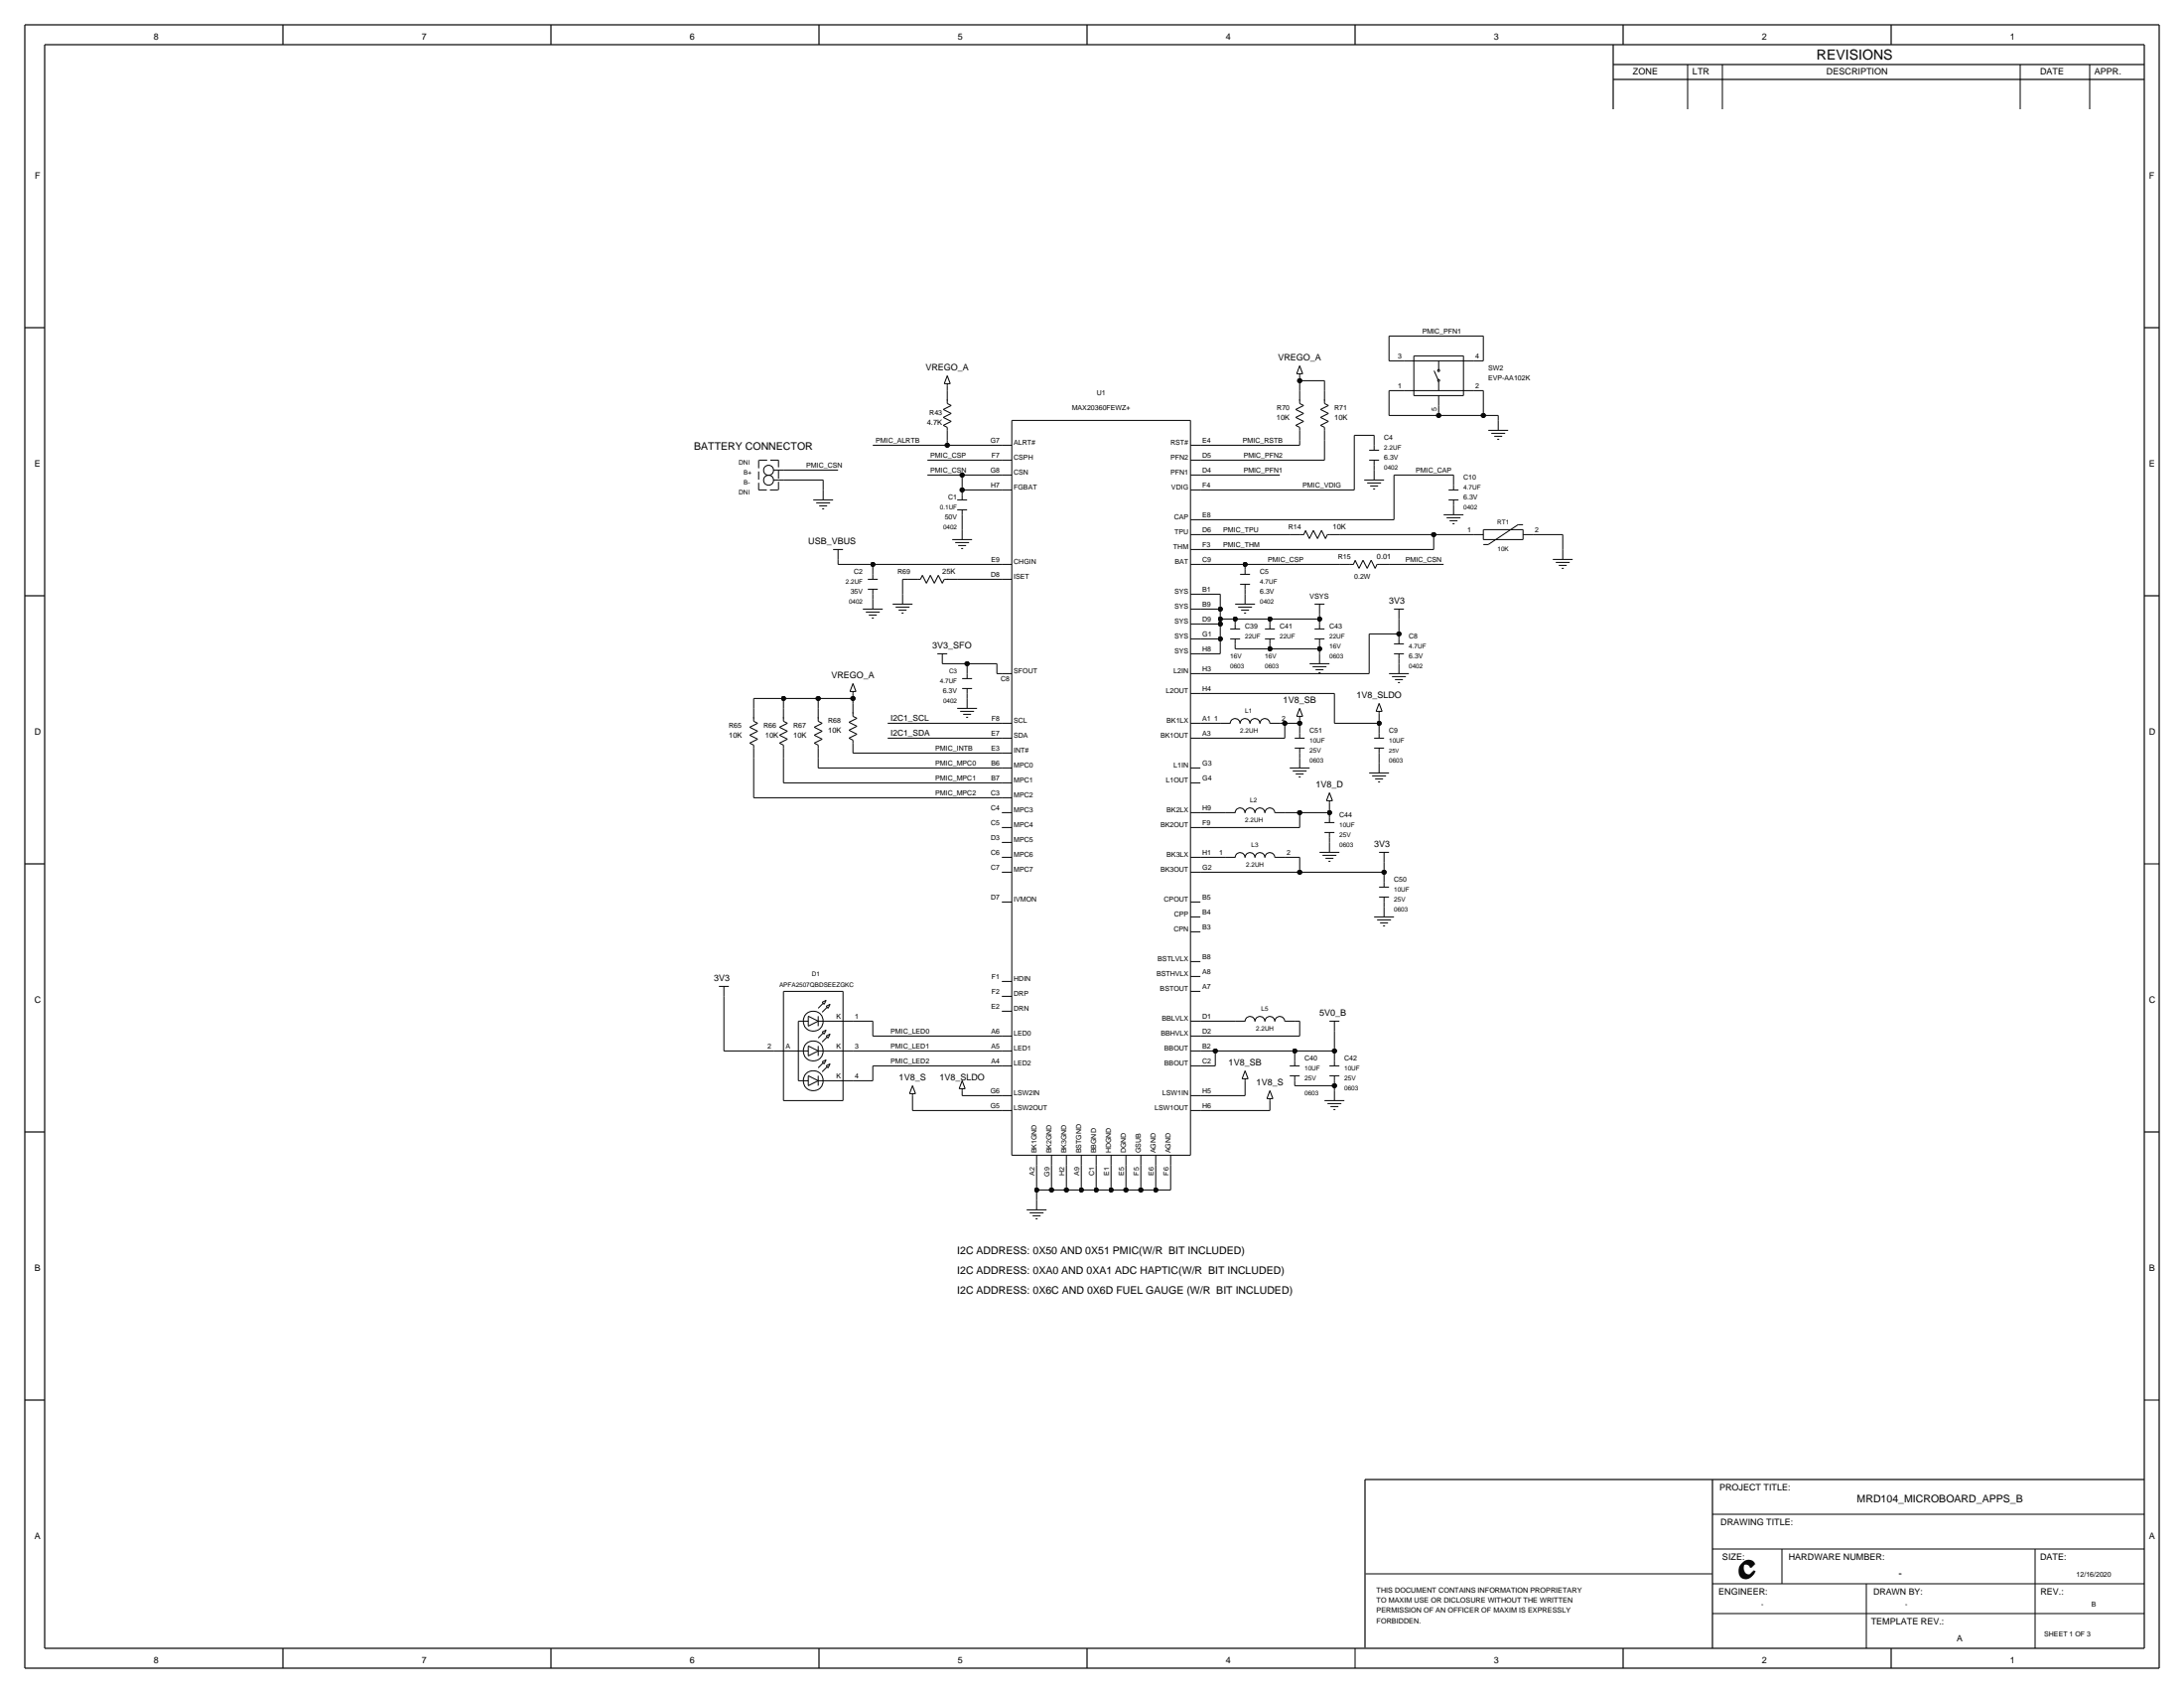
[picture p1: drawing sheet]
<svg xmlns="http://www.w3.org/2000/svg" width="559mm" height="433mm" viewBox="0 0 559 433" stroke-linecap="round" stroke-linejoin="round" font-family="sans-serif">
<g fill="none" stroke="#000" stroke-width=".25">
<path d="M431.8 16.5v11.4zM440.7 16.5v11.4zM516.9 16.5v11.4zM534.7 16.5v11.4zM241.6 98.1h1.5zM242.4 98.7v1.2zM242.4 98.1v.6zM242.4 96.1l.7 2zM242.4 96.1l-.8 2zM242.4 99.9v2.6zM331.8 95.6h1.5zM332.5 97.4h6.4z"/>
<path d="M332.5 97.4v2.5zM332.5 96.1v1.3zM332.5 95.6v.5zM332.5 93.6l.8 2zM332.5 93.6l-.7 2zM332.5 99.9v2.6zM338.9 97.4v2.5zM338.9 99.9v2.6zM355.4 86h24.1zM355.4 86v6.3zM355.4 92.3h3.8zM355.4 99.9h3.8z"/>
<path d="M355.4 99.9v6.4zM359.2 92.3h2.5zM359.2 99.9h2.5zM361.7 91v10.2zM361.7 91h12.7zM361.7 92.3h12.7zM361.7 99.9h12.7zM366.9 94.8l1 2.3zM367.9 97.2h.4v.3h-.4zM367.9 94.6h.4v.4h-.4zM368.1 97.6v2.3zM368.1 92.3v2.2z"/>
<path d="M374.4 92.3h2.6zM374.4 99.9h2.6zM374.4 91v10.2zM377 92.3h2.5zM377 99.9h2.5zM379.5 86v6.3zM379.5 99.9v6.4zM223.3 113.9h19.1zM237.3 117.7h19zM241.4 108.8l1 .5zM241.4 108.8l2-1zM241.4 106.8l2 1z"/>
<path d="M241.4 106.8l2-1zM241.4 104.7l2 1.1zM241.4 104.7l2-1zM242.4 112.6v1.3zM242.4 113.9h13.9zM242.4 110.1v2.5zM242.4 102.2v1zM242.4 109.3v.8zM242.4 103.2l1 .5zM256.3 113.9h2.6zM256.3 117.7h2.6zM258.9 107.5h45.7z"/>
<path d="M258.9 107.5v188zM304.6 113.9h2.5zM304.6 117.7h2.5zM304.6 107.5v188zM307.1 113.9h25.4zM307.1 117.7h31.8zM331.5 108.8l1 .5zM331.5 108.8l2.1-1zM331.5 106.8l2.1 1zM331.5 106.8l2.1-1zM331.5 104.7l2.1 1.1zM331.5 104.7l2.1-1z"/>
<path d="M332.5 112.6v1.3zM332.5 110.1v2.5zM332.5 102.2v1zM332.5 109.3v.8zM332.5 103.2l1.1 .5zM337.9 108.8l1 .5zM337.9 108.8l2-1zM337.9 106.8l2 1zM337.9 106.8l2-1zM337.9 104.7l2 1.1zM337.9 104.7l2-1zM338.9 112.6v5.1z"/>
<path d="M338.9 110.1v2.5zM338.9 102.2v1zM338.9 109.3v.8zM338.9 103.2l1 .5zM346.5 111.4h5.1zM346.5 111.4v13.9zM350.3 117.7h2.6zM350.3 115.2h2.6zM351.6 111.4v2.5zM351.6 119v1.2zM351.6 113.9v1.3zM351.6 117.7v1.3z"/>
<path d="M355.4 106.3h12.7zM361.7 101.2h12.7zM368.1 106.3h11.4zM368.1 103.7v2.6zM368.1 101.2v2.5zM379.5 106.3h3.8zM380.8 110.1h5.1zM381.6 110.8h3.5zM382.3 111.6h2.1zM383.1 112.4h.5zM383.3 106.3v1.2zM383.3 107.5v2.6z"/>
<path d="M197.9 122.8h2.6zM197.9 120.2h2.6zM200.5 120.2h13.9zM200.5 122.8h10.1zM208.1 127.9h5.1zM208.8 128.6h3.6zM209.6 129.4h2zM210.4 130.1h.5zM210.6 122.8v2.5zM210.6 125.3v2.6zM237.3 121.5h8.9zM243.6 138h5.1z"/>
<path d="M244.4 138.8h3.6zM244.9 130.4h2.5zM244.9 127.9h2.5zM245.2 139.5h2zM246.2 125.3h10.1zM246.2 121.5v3.8zM246.2 125.3v1.3zM246.2 121.5h10.1zM246.2 131.7v3.8zM246.2 135.5v2.5zM246.2 126.6v1.3zM246.2 130.4v1.3z"/>
<path d="M256.3 125.3h2.6zM256.3 121.5h2.6zM304.6 136.8h2.5zM304.6 121.5h2.5zM304.6 132.9h2.5zM304.6 125.3h2.5zM307.1 125.3h39.4zM307.1 136.8h22.9zM307.1 121.5h20.4zM307.1 132.9h49.6zM330 136.8h2.5zM332.5 136.8h1.1z"/>
<path d="M334 135.7l1 2.1zM334.1 135.7l-.5 1.1zM336 135.7l1.1 2.1zM336 135.7l-1 2.1zM338.1 135.7l1 2.1zM338.1 135.7l-1 2.1zM339.6 136.8h.6zM339.6 136.7l-.5 1.1zM340.2 136.8h2.5zM342.7 136.8h24.1zM349 122.8h5.1zM349.8 123.5h3.6z"/>
<path d="M350.6 124.3h2zM351.3 125.1h.5zM351.6 120.2v2.6zM356.7 121.5v11.4zM356.7 121.5h15.2zM366.8 136.8h10.2zM366.8 136.8v3.8zM369.4 131.7h5zM370.1 132.4h3.6zM370.6 127.9h2.6zM370.6 125.3h2.6zM370.9 133.2h2z"/>
<path d="M371.7 134h.5zM371.9 121.5v2.6zM371.9 129.1v2.6zM371.9 124.1v1.2zM371.9 127.9v1.2zM377 136.8h2.5zM379.5 139.3h1.3zM379.5 135.5v2.5zM379.5 135.5h10.2zM379.5 138h10.2zM380.8 139.3l7.6-5.1zM388.4 134.2h1.3z"/>
<path d="M389.7 136.8h2.5zM389.7 135.5v2.5zM392.2 136.8h7.6zM399.8 136.8v3.8zM213.2 140.6h2.5zM214.4 144.4h8.9zM214.4 143.1v1.3zM214.4 140.6v2.5zM220.8 155.8h5.1zM221.5 156.6h3.6zM222 150.7h2.6zM222 148.2h2.6z"/>
<path d="M222.3 157.3h2zM223.1 158.1h.5zM223.3 144.4h33zM223.3 144.4v2.5zM223.3 152v1.3zM223.3 153.3v2.5zM223.3 146.9v1.3zM223.3 150.7v1.3zM228.4 154.5h5.1zM229.2 155.3h3.5zM229.9 156.1h2.1zM230.7 156.8h.5z"/>
<path d="M230.9 148.2h1.3zM230.9 148.2v3.8zM230.9 152v2.5zM232.2 148.2h2.5zM234.7 148.2h.8zM236 147.2l-.5 1zM236 147.2l1 2zM238 147.2l-1 2zM238 147.2l1.1 2zM240.1 147.2l-1 2zM240.1 147.2l1 2zM241.6 148.2h1z"/>
<path d="M241.6 148.2l-.5 1zM242.4 148.2h2.5zM244.9 148.2h11.4zM245.9 140.3h.5zM256.3 148.2h2.6zM256.3 144.4h2.6zM304.6 140.6h2.5zM304.6 144.4h2.5zM304.6 159.6h2.5zM304.6 152h2.5zM304.6 155.8h2.5zM307.1 140.6h59.7z"/>
<path d="M307.1 144.4h11.5zM307.1 159.6h5.1zM307.1 155.8h5.1zM307.1 152h5.1zM312.2 159.6v3.8zM312.2 158.3v1.3zM312.2 155.8v2.5zM312.2 158.3h3.8zM312.2 152v3.8zM316 158.3v1.3zM316 158.3h8.9zM316 159.6v1.3z"/>
<path d="M316 154.5h5.1zM316.8 155.3h3.5zM317.3 149.5h2.5zM317.3 146.9h2.5zM317.6 156.1h2zM318.3 156.8h.5zM318.6 144.4h24.1zM318.6 144.4v1.2zM318.6 150.7v1.3zM318.6 152v2.5zM318.6 145.6v1.3zM318.6 149.5v1.2z"/>
<path d="M324.9 158.3v1.3zM324.9 158.3h12.7zM324.9 159.6v1.3zM336.3 154.5h2.6zM337.6 158.3v1.3zM337.6 157.1v1.2zM337.6 159.6v1.3zM337.6 154.5v2.6zM342.7 144.4h2.5zM345.2 144.4h1.1zM346.7 143.3l1 2.1zM346.8 143.4l-.5 1z"/>
<path d="M348.7 143.3l1.1 2.1zM348.7 143.3l-1 2.1zM350.8 143.3l1 2.1zM350.8 143.3l-1 2.1zM352.3 144.4h.6zM352.3 144.3l-.5 1.1zM352.9 144.4h2.5zM355.4 144.4h14zM356.7 155.8h2.5zM357.9 158.3v3.9zM357.9 155.8v2.5zM397.3 143.1h5.1z"/>
<path d="M398.1 143.9h3.5zM398.8 144.6h2.1zM399.6 145.4h.5zM399.8 140.6v2.5zM192.8 178.7v2.5zM192.8 178.7h7.7zM200.5 178.7h8.8zM200.5 178.7v2.5zM209.3 178.7h8.9zM209.3 178.7v2.5zM217.5 176.9h1.5zM218.2 178.7v1.2z"/>
<path d="M218.2 177.4v1.3zM218.2 176.9v.5zM218.2 174.9l.8 2zM218.2 174.9l-.7 2zM218.2 179.9v2.6zM239.8 167.2h2.6zM241.1 169.8h6.3zM241.1 167.2v2.6zM246.2 176.1h2.5zM246.2 173.6h2.5zM247.4 169.8h7.7zM247.4 169.8v2.5z"/>
<path d="M247.4 177.4v1.3zM247.4 178.7v2.5zM247.4 176.1v1.3zM247.4 172.3v1.3zM255.1 172.3h1.2zM255.1 169.8v2.5zM256.3 172.3h2.6zM304.6 167.2h2.5zM304.6 177.4h2.5zM304.6 172.3h2.5zM304.6 163.4h2.5zM307.1 177.4h34.3z"/>
<path d="M307.1 167.2h5.1zM307.1 163.4h5.1zM307.1 172.3h43.2zM312.2 163.4v3.8zM314.8 163.4h2.5zM314.8 160.9h2.5zM316 164.7v1.3zM316 166h8.9zM316 163.4v1.3zM323.6 163.4h2.6zM323.6 160.9h2.6zM324.9 164.7v1.3z"/>
<path d="M324.9 166h12.7zM324.9 163.4v1.3zM335.1 169.8h5.1zM335.8 170.5h3.6zM336.3 163.4h2.6zM336.3 160.9h2.6zM336.6 171.3h2zM337.4 172.1h.5zM337.6 164.7v1.3zM337.6 166v1.2zM337.6 163.4v1.3zM337.6 167.2v2.6z"/>
<path d="M341.4 177.4v7.6zM350.3 162.2v10.1zM350.3 162.2h7.6zM352.9 179.9l.7 2.1zM352.9 179.9l-.8 2.1zM355.4 172.3h5.1zM356.2 173.1h3.5zM356.7 167.2h2.5zM356.7 164.7h2.5zM356.9 173.8h2.1zM357.7 174.6h.5zM357.9 162.2v1.2z"/>
<path d="M357.9 168.5v1.3zM357.9 169.8v2.5zM357.9 163.4v1.3zM357.9 167.2v1.3zM191.8 190.1l1 .5zM191.8 190.1l2.1-1zM191.8 188.1l2.1 1zM191.8 188.1l2.1-1.1zM191.8 186l2.1 1zM191.8 186l2.1-1zM192.8 193.9v10.2zM192.8 191.4v2.5z"/>
<path d="M192.8 181.2v2.5zM192.8 183.5v1zM192.8 190.6v.8zM192.8 184.5l1.1 .5zM199.4 190.1l1.1 .5zM199.4 190.1l2.1-1zM199.4 188.1l2.1 1zM199.4 188.1l2.1-1.1zM199.4 186l2.1 1zM199.4 186l2.1-1zM200.5 193.9v6.4zM200.5 191.4v2.5z"/>
<path d="M200.5 181.2v2.5zM200.5 183.5v1zM200.5 190.6v.8zM200.5 184.5l1 .5zM208.3 190.1l1 .5zM208.3 190.1l2.1-1zM208.3 188.1l2.1 1zM208.3 188.1l2.1-1.1zM208.3 186l2.1 1zM208.3 186l2.1-1zM209.3 196.4h47zM209.3 193.9v2.5z"/>
<path d="M209.3 191.4v2.5zM209.3 181.2v2.5zM209.3 183.5v1zM209.3 190.6v.8zM209.3 184.5l1.1 .5zM217.2 188.8l1 .5zM217.2 188.8l2.1-1zM217.2 186.8l2.1 1zM217.2 186.8l2.1-1zM217.2 184.8l2.1 1zM217.2 184.8l2.1-1.1zM218.2 192.6h38.1z"/>
<path d="M218.2 190.1v2.5zM218.2 182.2v1zM218.2 189.3v.8zM218.2 183.2l1.1 .5zM227.1 185h29.2zM227.1 188.8h29.2zM244.9 181.2h5.1zM245.7 182h3.5zM246.4 182.7h2.1zM247.2 183.5h.5zM256.3 188.8h2.6zM256.3 185h2.6z"/>
<path d="M256.3 196.4h2.6zM256.3 192.6h2.6zM304.6 196.4h2.5zM304.6 185h2.5zM304.6 188.8h2.5zM307.1 188.8h21.6zM307.1 185h5.1zM312.2 185h2.6zM314.8 185.1a1.24 1.24 0 0 1 1.2-1.3 1.24 1.24 0 0 1 1.2 1.3M317.3 185.1a1.24 1.24 0 0 1 1.2-1.3 1.24 1.24 0 0 1 1.3 1.3M319.8 185.1a1.24 1.24 0 0 1 1.3-1.3 1.24 1.24 0 0 1 1.2 1.3M322.4 185.1a1.24 1.24 0 0 1 1.2-1.3 1.24 1.24 0 0 1 1.3 1.3"/>
<path d="M324.9 185h2.6zM327.5 185h1.2zM328.7 185v3.8zM328.7 185h3.8zM330 196.4h5.1zM330.8 197.2h3.5zM331.3 191.4h2.5zM331.3 188.8h2.5zM331.5 198h2.1zM331.8 183.2h1.5zM332.3 198.7h.5zM332.5 183.7v1.3z"/>
<path d="M332.5 185v2.6zM332.5 192.6v1.3zM332.5 183.2v.5zM332.5 181.2l.8 2zM332.5 181.2l-.7 2zM332.5 193.9v2.5zM332.5 187.6v1.2zM332.5 191.4v1.2zM341.4 185h11.5zM350.3 197.7h5.1zM351.1 198.5h3.5zM351.6 191.4h2.5z"/>
<path d="M351.6 188.8h2.5zM351.8 199.2h2.1zM352.1 182h1.5zM352.6 200h.5zM352.9 182.5v2.5zM352.9 185v2.6zM352.9 192.6v2.6zM352.9 182v.5zM352.9 195.2v2.5zM352.9 187.6v1.2zM352.9 191.4v1.2zM192.8 204.1h63.5z"/>
<path d="M200.5 200.3h55.8zM256.3 207.9h2.6zM256.3 215.5h2.6zM256.3 211.7h2.6zM256.3 200.3h2.6zM256.3 219.3h2.6zM256.3 204.1h2.6zM304.6 207.9h2.5zM304.6 219.3h2.5zM304.6 200.3h2.5zM304.6 211.7h2.5zM307.1 211.7h25.4z"/>
<path d="M307.1 207.9h6.4zM307.1 219.3h6.4zM313.5 219.3h2.5zM313.5 207.9h2.5zM316 219.4a1.24 1.24 0 0 1 1.3-1.3 1.24 1.24 0 0 1 1.2 1.3M316 207.9a1.24 1.24 0 0 1 1.3-1.2 1.24 1.24 0 0 1 1.2 1.2M318.6 219.4a1.24 1.24 0 0 1 1.2-1.3 1.24 1.24 0 0 1 1.3 1.3M318.6 207.9a1.24 1.24 0 0 1 1.2-1.2 1.24 1.24 0 0 1 1.3 1.2M321.1 219.4a1.24 1.24 0 0 1 1.3-1.3 1.24 1.24 0 0 1 1.2 1.3M321.1 207.9a1.24 1.24 0 0 1 1.3-1.2 1.24 1.24 0 0 1 1.2 1.2M323.6 219.4a1.24 1.24 0 0 1 1.3-1.3 1.24 1.24 0 0 1 1.2 1.3M323.6 207.9a1.24 1.24 0 0 1 1.3-1.2 1.24 1.24 0 0 1 1.2 1.2"/>
<path d="M326.2 219.3h2.5zM326.2 207.9h2.5zM328.7 219.3h3.8zM328.7 207.9h3.8zM332.5 219.3v3.8zM332.5 207.9v3.8zM332.5 207.9h7.7zM337.6 218h5.1zM338.4 218.8h3.5zM338.9 213h2.5zM338.9 210.4h2.5zM339.1 219.6h2.1z"/>
<path d="M339.4 204.8h1.5zM340.2 207.9v1.2zM340.2 205.3v2.6zM340.2 214.2v1.3zM340.2 209.1v1.3zM340.2 213v1.2zM340.2 204.8v.5zM340.2 202.8l.7 2zM340.2 202.8l-.8 2zM340.2 215.5v2.5zM352.9 218h2.5zM354.1 218v2.6z"/>
<path d="M256.3 230.7h2.6zM256.3 223.1h2.6zM304.6 230.7h2.5zM304.6 238.4h2.5zM304.6 223.1h2.5zM304.6 234.5h2.5zM307.1 223.1h25.4zM332.5 223.1h21.6zM339.9 220.3h.5zM351.6 234.5h5.1zM352.3 235.3h3.6zM352.9 229.5h2.5z"/>
<path d="M352.9 226.9h2.5zM353.1 236.1h2zM353.9 236.8h.5zM354.1 223.1v2.6zM354.1 220.6v2.5zM354.1 230.7v1.3zM354.1 225.7v1.2zM354.1 229.5v1.2zM354.1 232v2.5zM548.6 221h3.8zM183.9 252.3h2.6zM185.2 254.9v13.9z"/>
<path d="M185.2 252.3v2.6zM200.5 253.6h15.2zM200.5 253.6v27.9zM206.8 259.9l2.5 1.3zM206.8 259.9v2.6zM209.3 259.9v2.6zM210.4 256.4l.5 .5zM210.4 256.4l1-.5zM210.4 258.9l1.2-1.2zM210.6 256.6l-1.3 1.3zM211.4 257.4l.5 .5zM211.4 257.4l1-.5z"/>
<path d="M211.4 255.9l-.5 1zM212.4 256.9l-.5 1zM215.7 253.6v27.9zM256.3 254.9h2.6zM256.3 258.7h2.6zM256.3 251.1h2.6zM304.6 253.6h2.5zM304.6 249.8h2.5zM304.6 246h2.5zM185.2 268.8h12.7zM197.9 268.8h2.6zM200.5 268.8h3.8z"/>
<path d="M204.3 261.2v15.3zM204.3 276.5h2.5zM204.3 268.8h2.5zM204.3 261.2h2.5zM206.8 277.7l2.5-1.2zM206.8 275.2l2.5 1.3zM206.8 275.2v2.5zM206.8 270.1l2.5-1.3zM206.8 267.6l2.5 1.2zM206.8 267.6v2.5zM206.8 262.5l2.5-1.3zM209.3 276.5h6.4z"/>
<path d="M209.3 275.2v2.5zM209.3 273.2l1.3-1.3zM209.3 268.8h6.4zM209.3 267.6v2.5zM209.3 261.2h6.4zM210.4 271.6l.5 .5zM210.4 271.6l1-.5zM210.4 274.2l1.2-1.3zM210.4 264l.5 .5zM210.4 264l1-.5zM210.4 266.5l1.2-1.2zM210.6 264.3l-1.3 1.2z"/>
<path d="M211.4 272.6l.5 .6zM211.4 272.6l1-.5zM211.4 271.1l-.5 1zM211.4 265l.5 .5zM211.4 265l1-.5zM211.4 263.5l-.5 1zM212.4 272.1l-.5 1.1zM212.4 264.5l-.5 1zM215.7 276.5h2.5zM215.7 268.8h2.5zM215.7 261.2h2.5zM218.2 276.5h5.1z"/>
<path d="M218.2 268.8h38.1zM218.2 261.2h5.1zM223.3 272.6h33zM223.3 272.6v3.9zM223.3 265h33zM223.3 261.2v3.8zM232.7 279.8h1.5zM233.5 279.8v.5zM233.5 277.7l.7 2.1zM233.5 277.7l-.8 2.1zM245.4 278.5h1.5zM246.2 279v1.3z"/>
<path d="M246.2 278.5v.5zM246.2 276.5l.7 2zM246.2 276.5l-.8 2zM256.3 268.8h2.6zM256.3 265h2.6zM256.3 272.6h2.6zM304.6 268.8h2.5zM304.6 261.2h2.5zM304.6 272.6h2.5zM304.6 265h2.5zM307.1 268.8h3.8zM307.1 272.6h3.8z"/>
<path d="M307.1 265h25.4zM307.1 261.2h8.9zM310.9 268.8v3.8zM310.9 268.8h20.4zM316 261.2h2.6zM317.8 275.9h1.5zM318.6 276.5v3.8zM318.6 275.9v.6zM318.6 273.9l.7 2zM318.6 273.9l-.8 2zM318.6 261.3a1.24 1.24 0 0 1 1.2-1.3 1.24 1.24 0 0 1 1.3 1.3M321.1 261.3a1.24 1.24 0 0 1 1.3-1.3 1.24 1.24 0 0 1 1.2 1.3"/>
<path d="M323.6 261.3a1.24 1.24 0 0 1 1.3-1.3 1.24 1.24 0 0 1 1.2 1.3M324.9 279l.8 2zM324.9 279l-.7 2zM326.2 261.3a1.24 1.24 0 0 1 1.2-1.3 1.24 1.24 0 0 1 1.3 1.3M328.7 261.2h2.6zM330 275.2h2.5zM330 272.6h2.5zM331.3 268.8v2.6zM331.3 268.8h10.1zM331.3 276.5v1.2zM331.3 277.7h10.1zM331.3 261.2h1.2z"/>
<path d="M331.3 271.4v1.2zM331.3 275.2v1.3zM332.5 261.2v3.8zM340.2 275.2h2.5zM340.2 272.6h2.5zM340.2 261.2h2.5zM341.4 268.8v2.6zM341.4 263.8v5zM341.4 276.5v1.2zM341.4 277.7v1.3zM341.4 271.4v1.2zM341.4 275.2v1.3z"/>
<path d="M341.4 279v2.5zM341.4 261.2v2.6zM200.5 281.5h15.2zM233.5 284.1h22.8zM233.5 280.3v3.8zM246.2 280.3h10.1zM256.3 280.3h2.6zM256.3 284.1h2.6zM258.9 295.5h45.7zM265.2 298v6.4zM265.2 295.5v2.5zM269 298v6.4z"/>
<path d="M269 295.5v2.5zM272.8 298v6.4zM272.8 295.5v2.5zM276.7 298v6.4zM276.7 295.5v2.5zM280.5 298v6.4zM280.5 295.5v2.5zM284.3 298v6.4zM284.3 295.5v2.5zM288.1 298v6.4zM288.1 295.5v2.5zM291.9 298v6.4z"/>
<path d="M291.9 295.5v2.5zM295.7 298v6.4zM295.7 295.5v2.5zM299.5 298v6.4zM299.5 295.5v2.5zM304.6 284.1h2.5zM304.6 280.3h2.5zM307.1 280.3h11.5zM307.1 284.1h17.8zM324.2 281h1.5zM324.9 281.5v2.6zM324.9 281v.5z"/>
<path d="M338.9 281.5h5.1zM339.6 282.3h3.6zM340.4 283.1h2zM341.2 283.8h.5zM262.7 309.5h5.1zM263.4 310.2h3.6zM264.2 311h2zM265 311.8h.5zM265.2 304.4h3.8zM265.2 304.4v2.5zM265.2 306.9v2.6zM269 304.4h3.8z"/>
<path d="M272.8 304.4h3.9zM276.7 304.4h3.8zM280.5 304.4h3.8zM284.3 304.4h3.8zM288.1 304.4h3.8zM291.9 304.4h3.8zM295.7 304.4h3.8zM548.6 358.1h3.8zM438.1 387.3h110.5zM438.1 396.2h110.5zM455.9 396.2v8.9zM520.7 396.2v25.4z"/>
<path d="M349.4 402.6h88.6zM438.1 405.1h110.5zM438.1 412.7h110.5zM477.5 405.1v16.5zM346.7 421.6v5.1z"/>
<circle cx="196.6" cy="120.3" r="1.28"/>
<circle cx="196.6" cy="122.8" r="1.28"/>
<circle cx="208.1" cy="261.2" r="2.56"/>
<circle cx="208.1" cy="268.9" r="2.56"/>
<circle cx="208.1" cy="276.5" r="2.56"/>
</g>
<path d="M194.1 117.7v7.6M199.2 117.7h-5.1M194.1 125.3h5.1M199.2 125.3v-7.6" fill="none" stroke="#000" stroke-width=".25" stroke-dasharray="2.1 .8" stroke-linecap="butt"/>
<g fill="#000" stroke="#000" stroke-width=".25">
<circle cx="332.5" cy="97.4" r=".56"/>
<circle cx="242.4" cy="113.9" r=".56"/>
<circle cx="368.1" cy="106.3" r=".56"/>
<circle cx="379.5" cy="106.3" r=".56"/>
<circle cx="246.2" cy="121.5" r=".56"/>
<circle cx="246.2" cy="125.3" r=".56"/>
<circle cx="366.8" cy="136.8" r=".56"/>
<circle cx="223.3" cy="144.4" r=".56"/>
<circle cx="312.2" cy="158.3" r=".56"/>
<circle cx="312.2" cy="155.8" r=".56"/>
<circle cx="312.2" cy="159.6" r=".56"/>
<circle cx="316" cy="158.3" r=".56"/>
<circle cx="318.6" cy="144.4" r=".56"/>
<circle cx="324.9" cy="158.3" r=".56"/>
<circle cx="337.6" cy="158.3" r=".56"/>
<circle cx="200.5" cy="178.7" r=".56"/>
<circle cx="209.3" cy="178.7" r=".56"/>
<circle cx="218.2" cy="178.7" r=".56"/>
<circle cx="247.4" cy="169.8" r=".56"/>
<circle cx="312.2" cy="163.4" r=".56"/>
<circle cx="324.9" cy="166" r=".56"/>
<circle cx="337.6" cy="166" r=".56"/>
<circle cx="357.9" cy="162.2" r=".56"/>
<circle cx="328.7" cy="185" r=".56"/>
<circle cx="332.5" cy="185" r=".56"/>
<circle cx="352.9" cy="185" r=".56"/>
<circle cx="332.5" cy="207.9" r=".56"/>
<circle cx="340.2" cy="207.9" r=".56"/>
<circle cx="332.5" cy="223.1" r=".56"/>
<circle cx="354.1" cy="223.1" r=".56"/>
<circle cx="310.9" cy="268.8" r=".56"/>
<circle cx="331.3" cy="268.8" r=".56"/>
<circle cx="341.4" cy="277.7" r=".56"/>
<circle cx="341.4" cy="268.8" r=".56"/>
<circle cx="265.2" cy="304.4" r=".56"/>
<circle cx="269" cy="304.4" r=".56"/>
<circle cx="272.8" cy="304.4" r=".56"/>
<circle cx="276.7" cy="304.4" r=".56"/>
<circle cx="280.5" cy="304.4" r=".56"/>
<circle cx="284.3" cy="304.4" r=".56"/>
<circle cx="288.1" cy="304.4" r=".56"/>
<circle cx="291.9" cy="304.4" r=".56"/>
<circle cx="295.7" cy="304.4" r=".56"/>
</g>
<g fill="none" stroke="#000" stroke-width=".3">
<path d="M6.3 6.4h546.1zM6.3 6.4v420.3zM11.4 11.4h537.2zM11.4 11.4v410.2zM72.4 6.4v5zM141 6.4v5zM209.5 6.4v5zM278.1 6.4v5zM346.7 6.4v5zM412.7 16.5h135.9zM412.7 11.4v16.5zM415.3 6.4v5z"/>
<path d="M483.9 6.4v5zM548.6 11.4v410.2zM552.4 6.4v420.3zM412.7 20.3h135.9zM6.3 83.8h5.1zM548.6 83.8h3.8zM6.3 152.4h5.1zM548.6 152.4h3.8zM6.3 221h5.1zM6.3 289.6h5.1zM548.6 289.6h3.8zM6.3 358.1h5.1z"/>
<path d="M349.2 378.5v42.9zM349.2 378.5h199.4zM438.1 378.5v43.1zM6.3 426.7h546.1zM11.4 421.6h537.2zM72.4 421.6v5.1zM141 421.6v5.1zM209.5 421.6v5.1zM278.1 421.6v5.1zM415.3 421.6v5.1zM483.9 421.6v5.1z"/>
</g>
<g font-size="5.6">
<text x="444.7" y="403.9">C</text>
<text x="445.4" y="403.1">C</text>
</g>
<text font-size="3.6" x="464.8" y="15.2">REVISIONS</text>
<g font-size="2.7">
<text x="177.6" y="115.2">BATTERY CONNECTOR</text>
<text x="244.9" y="320.9">I2C ADDRESS: 0X50 AND 0X51 PMIC(W/R BIT INCLUDED)</text>
<text x="244.9" y="326">I2C ADDRESS: 0XA0 AND 0XA1 ADC HAPTIC(W/R BIT INCLUDED)</text>
<text x="244.9" y="331.1">I2C ADDRESS: 0X6C AND 0X6D FUEL GAUGE (W/R BIT INCLUDED)</text>
<text x="475.1" y="384.4">MRD104_MICROBOARD_APPS_B</text>
<text x="485.8" y="403.5">-</text>
</g>
<g font-size="2.3">
<text x="39.4" y="10.2">8</text>
<text x="107.9" y="10.2">7</text>
<text x="176.5" y="10.2">6</text>
<text x="245.1" y="10.2">5</text>
<text x="313.7" y="10.2">4</text>
<text x="382.3" y="10.2">3</text>
<text x="450.8" y="10.2">2</text>
<text x="514.3" y="10.2">1</text>
<text x="417.8" y="19.1">ZONE</text>
<text x="433.1" y="19.1">LTR</text>
<text x="467.4" y="19.1">DESCRIPTION</text>
<text x="522" y="19.1">DATE</text>
<text x="535.9" y="19.1">APPR.</text>
<text x="8.9" y="45.7">F</text>
<text x="549.9" y="45.7">F</text>
<text x="236.8" y="94.8">VREGO_A</text>
<text x="327" y="92.3">VREGO_A</text>
<text x="8.9" y="119.4">E</text>
<text x="549.9" y="119.4">E</text>
<text x="206.8" y="139.3">USB_VBUS</text>
<text x="355.4" y="154.5">3V3</text>
<text x="238.6" y="166">3V3_SFO</text>
<text x="212.7" y="173.6">VREGO_A</text>
<text x="328.3" y="179.9">1V8_SB</text>
<text x="347.1" y="178.7">1V8_SLDO</text>
<text x="8.9" y="188">D</text>
<text x="549.9" y="188">D</text>
<text x="336.7" y="201.5">1V8_D</text>
<text x="351.6" y="216.8">3V3</text>
<text x="182.7" y="251.1">3V3</text>
<text x="8.9" y="256.5">C</text>
<text x="549.9" y="256.5">C</text>
<text x="337.6" y="259.9">5V0_B</text>
<text x="314.4" y="272.6">1V8_SB</text>
<text x="230" y="276.5">1V8_S</text>
<text x="240.4" y="276.5">1V8_SLDO</text>
<text x="321.5" y="277.7">1V8_S</text>
<text x="8.9" y="325.1">B</text>
<text x="549.9" y="325.1">B</text>
<text x="439.9" y="381.4">PROJECT TITLE:</text>
<text x="8.9" y="393.7">A</text>
<text x="440.2" y="390.2">DRAWING TITLE:</text>
<text x="549.9" y="393.7">A</text>
<text x="440.7" y="399">SIZE:</text>
<text x="457.7" y="399">HARDWARE NUMBER:</text>
<text x="522" y="399">DATE:</text>
<text x="439.7" y="407.9">ENGINEER:</text>
<text x="522.1" y="407.9">REV.:</text>
<text x="478.7" y="415.5">TEMPLATE REV.:</text>
<text x="39.4" y="425.4">8</text>
<text x="107.9" y="425.4">7</text>
<text x="176.5" y="425.4">6</text>
<text x="245.1" y="425.4">5</text>
<text x="313.7" y="425.4">4</text>
<text x="382.3" y="425.4">3</text>
<text x="450.8" y="425.4">2</text>
<text x="514.3" y="425.4">1</text>
</g>
<g font-size="2.2">
<text x="479.3" y="407.9">DRAWN BY:</text>
<text x="500.7" y="420">A</text>
</g>
<g font-size="2.1">
<text x="227.9" y="184.5">I2C1_SCL</text>
<text x="227.9" y="188.3">I2C1_SDA</text>
</g>
<g font-size="1.9">
<text x="326.6" y="107.5">10K</text>
<text x="341.4" y="107.5">10K</text>
<text x="237.2" y="108.8">4.7K</text>
<text x="341" y="135.5">10K</text>
<text x="352.3" y="143.1">0.01</text>
<text x="241.1" y="146.9">25K</text>
<text x="186.5" y="188.8">10K</text>
<text x="195.8" y="188.8">10K</text>
<text x="203" y="188.8">10K</text>
<text x="211.9" y="187.6">10K</text>
</g>
<g font-size="1.8">
<text x="363.9" y="85.4">PMIC_PFN1</text>
<text x="357.7" y="91.8">3</text>
<text x="377.5" y="91.8">4</text>
<text x="380.8" y="94.8">SW2</text>
<text x="280.6" y="101.2">U1</text>
<text x="357.7" y="99.4">1</text>
<text x="377.5" y="99.4">2</text>
<text x="380.8" y="97.4">EVP-AA102K</text>
<text x="237.8" y="106.3">R43</text>
<text x="274.3" y="105">MAX20360FEWZ+</text>
<text x="326.7" y="105">R70</text>
<text x="341.4" y="105">R71</text>
<text x="367.6" y="105.2" transform="rotate(-90 367.6 105.2)">5</text>
<text x="224.1" y="113.4">PMIC_ALRTB</text>
<text x="253.4" y="113.4">G7</text>
<text x="259.4" y="113.9">ALRT#</text>
<text x="299.5" y="113.9">RST#</text>
<text x="307.6" y="113.4">E4</text>
<text x="318" y="113.4">PMIC_RSTB</text>
<text x="354.1" y="112.6">C4</text>
<text x="206.3" y="119.7">PMIC_CSN</text>
<text x="238" y="117.2">PMIC_CSP</text>
<text x="253.7" y="117.2">F7</text>
<text x="259.4" y="117.7">CSPH</text>
<text x="299.5" y="117.7">PFN2</text>
<text x="307.6" y="117.2">D5</text>
<text x="318.2" y="117.2">PMIC_PFN2</text>
<text x="354.1" y="117.7">6.3V</text>
<text x="238" y="121">PMIC_CSN</text>
<text x="253.4" y="121">G8</text>
<text x="253.5" y="124.8">H7</text>
<text x="259.4" y="125.3">FGBAT</text>
<text x="259.4" y="121.5">CSN</text>
<text x="299.5" y="121.5">PFN1</text>
<text x="299.7" y="125.3">VDIG</text>
<text x="307.6" y="124.8">F4</text>
<text x="307.6" y="121">D4</text>
<text x="318.2" y="121">PMIC_PFN1</text>
<text x="333.3" y="124.8">PMIC_VDIG</text>
<text x="362.3" y="121">PMIC_CAP</text>
<text x="374.4" y="122.8">C10</text>
<text x="242.6" y="127.9">C1</text>
<text x="374.4" y="127.9">6.3V</text>
<text x="241.7" y="132.9">50V</text>
<text x="300.4" y="132.9">CAP</text>
<text x="300.5" y="136.8">TPU</text>
<text x="307.6" y="132.4">E8</text>
<text x="307.6" y="136.2">D6</text>
<text x="313" y="136.2">PMIC_TPU</text>
<text x="329.6" y="135.5">R14</text>
<text x="375.5" y="136.2">1</text>
<text x="392.7" y="136.2">2</text>
<text x="253.6" y="143.9">E9</text>
<text x="300.2" y="140.6">THM</text>
<text x="307.6" y="140.1">F3</text>
<text x="307.6" y="143.9">C9</text>
<text x="313" y="140.1">PMIC_THM</text>
<text x="324.4" y="143.9">PMIC_CSP</text>
<text x="342.3" y="143.1">R15</text>
<text x="359.6" y="143.9">PMIC_CSN</text>
<text x="218.5" y="146.9">C2</text>
<text x="229.7" y="146.9">R69</text>
<text x="253.5" y="147.7">D8</text>
<text x="259.4" y="148.2">ISET</text>
<text x="259.4" y="144.4">CHGIN</text>
<text x="300.6" y="144.4">BAT</text>
<text x="322.4" y="146.9">C5</text>
<text x="346.5" y="148.2">0.2W</text>
<text x="217.6" y="152">35V</text>
<text x="300.5" y="152">SYS</text>
<text x="300.5" y="155.8">SYS</text>
<text x="307.6" y="155.3">B9</text>
<text x="307.6" y="151.5">B1</text>
<text x="322.4" y="152">6.3V</text>
<text x="335.1" y="153.3">VSYS</text>
<text x="300.5" y="159.6">SYS</text>
<text x="307.6" y="159.1">D9</text>
<text x="318.6" y="160.9">C39</text>
<text x="327.5" y="160.9">C41</text>
<text x="340.2" y="160.9">C43</text>
<text x="300.5" y="167.2">SYS</text>
<text x="300.5" y="163.4">SYS</text>
<text x="307.6" y="166.7">H8</text>
<text x="307.6" y="162.9">G1</text>
<text x="360.5" y="163.4">C8</text>
<text x="259.4" y="172.3">SFOUT</text>
<text x="300.3" y="172.3">L2IN</text>
<text x="307.6" y="171.8">H3</text>
<text x="360.5" y="168.5">6.3V</text>
<text x="241.2" y="177.4">6.3V</text>
<text x="256.1" y="174.3">C8</text>
<text x="298.3" y="177.4">L2OUT</text>
<text x="307.6" y="176.9">H4</text>
<text x="211.9" y="185">R68</text>
<text x="253.7" y="184.5">F8</text>
<text x="259.4" y="185">SCL</text>
<text x="298.5" y="185">BK1LX</text>
<text x="307.6" y="184.5">A1</text>
<text x="310.7" y="184.5">1</text>
<text x="328" y="184.5">2</text>
<text x="186.5" y="186.3">R65</text>
<text x="195.4" y="186.3">R66</text>
<text x="203" y="186.3">R67</text>
<text x="253.6" y="188.3">E7</text>
<text x="259.4" y="188.8">SDA</text>
<text x="296.9" y="188.8">BK1OUT</text>
<text x="307.6" y="188.3">A3</text>
<text x="335.1" y="187.6">C51</text>
<text x="355.4" y="187.6">C9</text>
<text x="239.3" y="192.1">PMIC_INTB</text>
<text x="239.3" y="195.9">PMIC_MPC0</text>
<text x="253.6" y="192.1">E3</text>
<text x="253.6" y="195.9">B6</text>
<text x="259.4" y="196.4">MPC0</text>
<text x="259.4" y="192.6">INT#</text>
<text x="300.3" y="196.4">L1IN</text>
<text x="307.6" y="195.9">G3</text>
<text x="239.3" y="203.6">PMIC_MPC2</text>
<text x="239.3" y="199.7">PMIC_MPC1</text>
<text x="253.5" y="203.6">C3</text>
<text x="253.6" y="199.7">B7</text>
<text x="259.4" y="200.3">MPC1</text>
<text x="298.3" y="200.3">L1OUT</text>
<text x="307.6" y="199.7">G4</text>
<text x="253.5" y="207.4">C4</text>
<text x="259.4" y="207.9">MPC3</text>
<text x="259.4" y="204.1">MPC2</text>
<text x="298.5" y="207.9">BK2LX</text>
<text x="307.6" y="207.4">H9</text>
<text x="342.7" y="209.1">C44</text>
<text x="253.5" y="215">D3</text>
<text x="253.5" y="211.2">C5</text>
<text x="259.4" y="215.5">MPC5</text>
<text x="259.4" y="211.7">MPC4</text>
<text x="296.9" y="211.7">BK2OUT</text>
<text x="307.6" y="211.2">F9</text>
<text x="253.5" y="218.8">C6</text>
<text x="259.4" y="219.3">MPC6</text>
<text x="298.5" y="219.3">BK3LX</text>
<text x="307.6" y="218.8">H1</text>
<text x="312" y="218.8">1</text>
<text x="329.2" y="218.8">2</text>
<text x="253.5" y="222.6">C7</text>
<text x="259.4" y="223.1">MPC7</text>
<text x="296.9" y="223.1">BK3OUT</text>
<text x="307.6" y="222.6">G2</text>
<text x="356.7" y="225.7">C50</text>
<text x="253.5" y="230.2">D7</text>
<text x="259.4" y="230.7">IVMON</text>
<text x="297.8" y="230.7">CPOUT</text>
<text x="307.6" y="230.2">B5</text>
<text x="300.3" y="238.4">CPN</text>
<text x="300.4" y="234.5">CPP</text>
<text x="307.6" y="234">B4</text>
<text x="307.6" y="237.8">B3</text>
<text x="296.2" y="246">BSTLVLX</text>
<text x="307.6" y="245.5">B8</text>
<text x="253.7" y="250.5">F1</text>
<text x="259.4" y="251.1">HDIN</text>
<text x="295.9" y="249.8">BSTHVLX</text>
<text x="307.6" y="249.3">A8</text>
<text x="253.7" y="254.4">F2</text>
<text x="259.4" y="254.9">DRP</text>
<text x="296.8" y="253.6">BSTOUT</text>
<text x="307.6" y="253.1">A7</text>
<text x="214" y="260.7">K</text>
<text x="218.7" y="260.7">1</text>
<text x="253.6" y="258.2">E2</text>
<text x="259.4" y="258.7">DRN</text>
<text x="297.3" y="261.2">BBLVLX</text>
<text x="307.6" y="260.7">D1</text>
<text x="196.4" y="268.3">2</text>
<text x="201.1" y="268.3">A</text>
<text x="214" y="268.3">K</text>
<text x="218.7" y="268.3">3</text>
<text x="227.9" y="268.3">PMIC_LED1</text>
<text x="227.9" y="264.5">PMIC_LED0</text>
<text x="253.6" y="264.5">A6</text>
<text x="253.6" y="268.3">A5</text>
<text x="259.4" y="268.8">LED1</text>
<text x="259.4" y="265">LED0</text>
<text x="297" y="265">BBHVLX</text>
<text x="297.9" y="268.8">BBOUT</text>
<text x="307.6" y="264.5">D2</text>
<text x="307.6" y="268.3">B2</text>
<text x="214" y="275.9">K</text>
<text x="218.7" y="275.9">4</text>
<text x="227.9" y="272.1">PMIC_LED2</text>
<text x="253.6" y="272.1">A4</text>
<text x="259.4" y="272.6">LED2</text>
<text x="297.9" y="272.6">BBOUT</text>
<text x="307.6" y="272.1">C2</text>
<text x="333.8" y="271.4">C40</text>
<text x="344" y="271.4">C42</text>
<text x="253.4" y="279.8">G6</text>
<text x="259.4" y="280.3">LSW2IN</text>
<text x="297.4" y="280.3">LSW1IN</text>
<text x="307.6" y="279.8">H5</text>
<text x="253.4" y="283.6">G5</text>
<text x="259.4" y="284.1">LSW2OUT</text>
<text x="295.4" y="284.1">LSW1OUT</text>
<text x="307.6" y="283.6">H6</text>
<text x="265.2" y="295" transform="rotate(-90 265.2 295)">BK1GND</text>
<text x="269" y="295" transform="rotate(-90 269 295)">BK2GND</text>
<text x="272.8" y="295" transform="rotate(-90 272.8 295)">BK3GND</text>
<text x="276.7" y="295" transform="rotate(-90 276.7 295)">BSTGND</text>
<text x="280.5" y="295" transform="rotate(-90 280.5 295)">BBGND</text>
<text x="284.3" y="295" transform="rotate(-90 284.3 295)">HDGND</text>
<text x="288.1" y="295" transform="rotate(-90 288.1 295)">DGND</text>
<text x="291.9" y="295" transform="rotate(-90 291.9 295)">GSUB</text>
<text x="295.7" y="295" transform="rotate(-90 295.7 295)">AGND</text>
<text x="299.5" y="295" transform="rotate(-90 299.5 295)">AGND</text>
<text x="264.7" y="300.7" transform="rotate(-90 264.7 300.7)">A2</text>
<text x="268.5" y="300.9" transform="rotate(-90 268.5 300.9)">G9</text>
<text x="272.3" y="300.8" transform="rotate(-90 272.3 300.8)">H2</text>
<text x="276.1" y="300.7" transform="rotate(-90 276.1 300.7)">A9</text>
<text x="280" y="300.8" transform="rotate(-90 280 300.8)">C1</text>
<text x="283.8" y="300.7" transform="rotate(-90 283.8 300.7)">E1</text>
<text x="287.6" y="300.7" transform="rotate(-90 287.6 300.7)">E5</text>
<text x="291.4" y="300.6" transform="rotate(-90 291.4 300.6)">F5</text>
<text x="295.2" y="300.7" transform="rotate(-90 295.2 300.7)">E6</text>
<text x="299" y="300.6" transform="rotate(-90 299 300.6)">F6</text>
<text x="352.2" y="407.3">THIS DOCUMENT CONTAINS INFORMATION PROPRIETARY</text>
<text x="531.3" y="403.5">12/16/2020</text>
<text x="352.2" y="410.1">TO MAXIM USE OR DICLOSURE WITHOUT THE WRITTEN</text>
<text x="352.2" y="412.6">PERMISSION OF AN OFFICER OF MAXIM IS EXPRESSLY</text>
<text x="450.6" y="411.1">-</text>
<text x="487.5" y="411.1">-</text>
<text x="535.1" y="411.1">B</text>
<text x="352.2" y="415.4">FORBIDDEN.</text>
<text x="523" y="418.7">SHEET 1 OF 3</text>
</g>
<g font-size="1.7">
<text x="189" y="119">DNI</text>
<text x="189" y="126.6">DNI</text>
<text x="340.2" y="166">16V</text>
<text x="314.8" y="168.5">16V</text>
<text x="323.6" y="168.5">16V</text>
<text x="335.1" y="192.6">25V</text>
<text x="342.7" y="214.2">25V</text>
<text x="356.7" y="230.7">25V</text>
<text x="333.8" y="276.5">25V</text>
<text x="344" y="276.5">25V</text>
</g>
<g font-size="1.6">
<text x="354.1" y="115.2">2.2UF</text>
<text x="190.3" y="124.1">B-</text>
<text x="190.3" y="121.5">B+</text>
<text x="354.1" y="120.2">0402</text>
<text x="374.4" y="125.3">4.7UF</text>
<text x="240.5" y="130.4">0.1UF</text>
<text x="374.4" y="130.4">0402</text>
<text x="241.3" y="135.5">0402</text>
<text x="383.1" y="134.2">RT1</text>
<text x="383.2" y="141.1">10K</text>
<text x="216.4" y="149.5">2.2UF</text>
<text x="322.4" y="149.5">4.7UF</text>
<text x="217.2" y="154.5">0402</text>
<text x="322.4" y="154.5">0402</text>
<text x="318.6" y="163.4">22UF</text>
<text x="327.5" y="163.4">22UF</text>
<text x="340.2" y="163.4">22UF</text>
<text x="360.5" y="166">4.7UF</text>
<text x="242.8" y="172.3">C3</text>
<text x="314.8" y="171">0603</text>
<text x="323.6" y="171">0603</text>
<text x="340.2" y="168.5">0603</text>
<text x="360.5" y="171">0402</text>
<text x="240.5" y="174.9">4.7UF</text>
<text x="241.3" y="179.9">0402</text>
<text x="318.6" y="182.5">L1</text>
<text x="317.3" y="187.6">2.2UH</text>
<text x="335.1" y="190.1">10UF</text>
<text x="355.4" y="190.1">10UF</text>
<text x="335.1" y="195.2">0603</text>
<text x="355.4" y="195.2">0603</text>
<text x="319.8" y="205.3">L2</text>
<text x="318.6" y="210.4">2.2UH</text>
<text x="342.7" y="211.7">10UF</text>
<text x="318.8" y="221.8">2.2UH</text>
<text x="320.2" y="216.8">L3</text>
<text x="342.7" y="216.8">0603</text>
<text x="356.7" y="228.2">10UF</text>
<text x="356.7" y="233.3">0603</text>
<text x="207.8" y="249.8">D1</text>
<text x="199.4" y="252.4">APFA2507QBDSEEZGKC</text>
<text x="321.4" y="263.7">2.2UH</text>
<text x="322.7" y="258.7">L5</text>
<text x="333.8" y="273.9">10UF</text>
<text x="344" y="273.9">10UF</text>
<text x="333.8" y="280.3">0603</text>
<text x="344" y="279">0603</text>
</g>
<text font-size="1.5" x="355.4" y="192.6">25V</text>
</svg>
